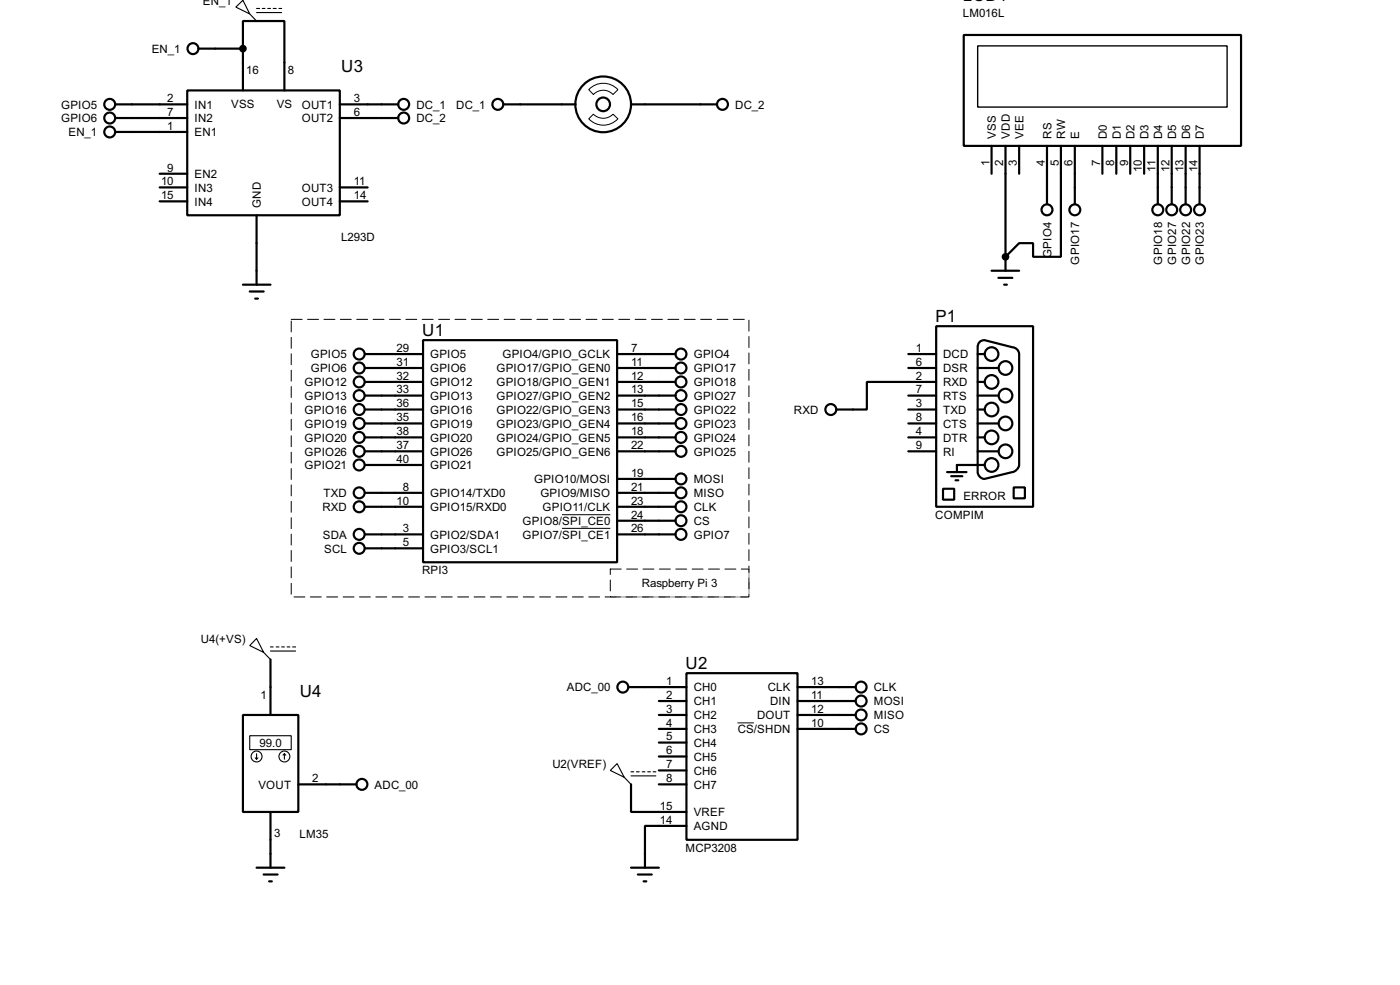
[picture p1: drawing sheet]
<svg xmlns="http://www.w3.org/2000/svg" width="256mm" height="180mm" viewBox="0 0 256 180" stroke-linecap="round" stroke-linejoin="round" font-family="sans-serif">
<g fill="none" stroke="#000" stroke-width=".4">
<path d="M21.1 19.1h13.2M34.3 16.6h28v22.8h-28zM36.4 8.9h8.1M44.5 8.9v-5h7.6v12.7M44.5 8.9v7.7M62.3 19.1h10.7M92.3 19.1h13.2M115.6 19.1h15.8M176.6 6.4h50.8v20.3h-50.8zM21.1 21.6h13.2M21.1 24.2h13.2M29.3 34.3h5"/>
<path d="M29.3 36.9h5M29.3 31.8h5M47 39.4v12.7M62.3 21.6h10.7M62.3 34.3h5.1M62.3 36.9h5.1M181.7 26.7v5.1M184.2 26.7v22.9M186.7 26.7v5.1M191.8 26.7v10.7M194.4 26.7v20.3h-5.1v-2.5h-2.6l-2.5 2.5M196.9 26.7v10.7"/>
<path d="M202 26.7v5.1M204.5 26.7v5.1M207.1 26.7v5.1M209.6 26.7v5.1M212.1 26.7v10.7M214.7 26.7v10.7M217.2 26.7v10.7M219.8 26.7v10.7M44.5 52.1h5.1M45.8 53.4h2.5M46.8 54.7h.5M171.5 59.7h17.8v33.1h-17.8z"/>
<path d="M181.7 49.6h5M182.9 50.9h2.6M184 52.1h.5M66.9 64.8h10.6M66.9 67.4h10.6M66.9 69.9h10.6M66.9 72.4h10.6M66.9 75h10.6M66.9 77.5h10.6M77.5 62.3h35.6v40.6h-35.6zM113.1 64.8h10.7M113.1 67.4h10.7"/>
<path d="M113.1 69.9h10.7M113.1 72.4h10.7M113.1 75h10.7M113.1 77.5h10.7M166.4 64.8h5.1M166.4 67.4h5.1M166.4 72.4h5.1M166.4 75h5.1M166.4 77.5h5.1M171.5 69.9h-12.7v5.1h-5.6M179.1 64.8h1.3M179.1 67.4h3.8"/>
<path d="M179.1 69.9h1.3M179.1 72.4h3.8M179.1 75h1.3M179.1 77.5h3.8M179.6 62.5l.8-.2 5.1 1.3a1.35 1.35 0 0 1 1.2 1.2v20.3a1.59 1.59 0 0 1-1.2 1.3l-5.1 1.3a1.33 1.33 0 0 1-1.3-1.3v-22.8l.1-.5zM66.9 80.1h10.6M66.9 82.6h10.6M66.9 85.1h10.6M66.9 97.8h10.6M66.9 90.2h10.6M66.9 92.8h10.6M113.1 80.1h10.7"/>
<path d="M113.1 82.6h10.7M113.1 97.8h10.7M113.1 90.2h10.7M113.1 92.8h10.7M113.1 87.7h10.7M113.1 95.3h10.7M166.4 80.1h5.1M166.4 82.6h5.1M172.8 89.5h2v2h-2zM173.5 86.4h3.6M174.3 87.2h2M175.1 87.9h.5"/>
<path d="M179.1 80.1h1.3M179.1 82.6h3.8M180.4 85.1h-5.1v1.3M185.7 89.2h2.1v2h-2.1zM66.9 100.4h10.6M44.5 130.9h10.2v17.7h-10.2zM49.6 120.7v10.2M115.1 125.8h10.7M120.7 133.4h5.1M120.7 128.3h5.1M120.7 130.9h5.1M120.7 135.9h5.1"/>
<path d="M120.7 138.5h5.1M125.8 123.2h20.3v30.5h-20.3zM146.1 133.4h10.7M146.1 128.3h10.7M146.1 130.9h10.7M146.1 125.8h10.7M47 158.8h5.1M49.6 148.6v10.2M54.7 143.6h10.6M115.6 143.6v5h10.2M115.6 158.8h5.1M120.7 143.6h5.1"/>
<path d="M120.7 141h5.1M125.8 151.2h-7.6v7.6M48.3 160.1h2.6M49.3 161.3h.5M116.9 160.1h2.5M117.9 161.3h.5"/>
<circle cx="20.1" cy="19.1" r="1"/>
<circle cx="35.3" cy="8.9" r="1"/>
<circle cx="73.9" cy="19.1" r="1"/>
<circle cx="91.2" cy="19.1" r="1"/>
<circle cx="110.5" cy="19.1" r="5.1"/>
<circle cx="110.5" cy="19.1" r="1.25"/>
<circle cx="132.3" cy="19.1" r="1"/>
<circle cx="20.1" cy="24.2" r="1"/>
<circle cx="20.1" cy="21.6" r="1"/>
<circle cx="73.9" cy="21.6" r="1"/>
<circle cx="191.8" cy="38.4" r="1"/>
<circle cx="196.9" cy="38.4" r="1"/>
<circle cx="212.1" cy="38.4" r="1"/>
<circle cx="214.6" cy="38.4" r="1"/>
<circle cx="217.2" cy="38.4" r="1"/>
<circle cx="219.7" cy="38.4" r="1"/>
<circle cx="65.8" cy="64.8" r="1"/>
<circle cx="65.8" cy="67.4" r="1"/>
<circle cx="65.8" cy="72.4" r="1"/>
<circle cx="65.8" cy="75" r="1"/>
<circle cx="65.8" cy="69.9" r="1"/>
<circle cx="65.8" cy="77.5" r="1"/>
<circle cx="124.7" cy="64.8" r="1"/>
<circle cx="124.7" cy="69.9" r="1"/>
<circle cx="124.7" cy="67.4" r="1"/>
<circle cx="124.7" cy="75" r="1"/>
<circle cx="124.7" cy="72.4" r="1"/>
<circle cx="124.7" cy="77.5" r="1"/>
<circle cx="152.2" cy="75" r="1"/>
<circle cx="181.6" cy="69.9" r="1.25"/>
<circle cx="181.6" cy="64.8" r="1.25"/>
<circle cx="181.6" cy="75" r="1.25"/>
<circle cx="184.2" cy="72.4" r="1.25"/>
<circle cx="184.2" cy="77.5" r="1.25"/>
<circle cx="184.2" cy="67.4" r="1.25"/>
<circle cx="65.8" cy="82.6" r="1"/>
<circle cx="65.8" cy="92.8" r="1"/>
<circle cx="65.8" cy="97.8" r="1"/>
<circle cx="65.8" cy="85.1" r="1"/>
<circle cx="65.8" cy="90.2" r="1"/>
<circle cx="65.8" cy="80.1" r="1"/>
<circle cx="124.7" cy="80.1" r="1"/>
<circle cx="124.7" cy="82.6" r="1"/>
<circle cx="124.7" cy="87.7" r="1"/>
<circle cx="124.7" cy="95.3" r="1"/>
<circle cx="124.7" cy="97.8" r="1"/>
<circle cx="124.7" cy="92.8" r="1"/>
<circle cx="124.7" cy="90.2" r="1"/>
<circle cx="181.6" cy="80.1" r="1.25"/>
<circle cx="181.6" cy="85.1" r="1.25"/>
<circle cx="184.2" cy="82.6" r="1.25"/>
<circle cx="65.8" cy="100.4" r="1"/>
<circle cx="114.1" cy="125.8" r="1"/>
<circle cx="157.7" cy="128.3" r="1"/>
<circle cx="157.7" cy="125.8" r="1"/>
<circle cx="157.7" cy="130.9" r="1"/>
<circle cx="157.7" cy="133.4" r="1"/>
<circle cx="66.3" cy="143.6" r="1"/>
</g>
<circle cx="184.2" cy="47" r=".2" fill="#000"/>
<path d="M107.9 16.4a3.7 3.7 0 0 1 5.3 0l-.9 .9a2.45 2.45 0 0 0-3.6 0zM107.9 21.8l.8-.9a2.54 2.54 0 0 0 3.6 0l.9 .9a3.7 3.7 0 0 1-5.3 0zM103 94.2h8.8M103 96.7h8.8M135.1 132.3h3" fill="none" stroke="#000" stroke-width=".18"/>
<path d="M53.4 58.5h83.8v50.8h-83.8zM111.8 104.2h25.4v5.1h-25.4z" fill="none" stroke="#fff" stroke-width=".18"/>
<path d="M53.4 58.5h83.8v50.8h-83.8zM111.8 104.2h25.4v5.1h-25.4z" fill="none" stroke="#000" stroke-width=".18" stroke-dasharray="2 1"/>
<path d="M179.1 8.4h45.7v11.2h-45.7z" fill="none" stroke="#000" stroke-width=".25"/>
<g fill="#000" stroke="#000" stroke-width=".4">
<circle cx="44.5" cy="8.9" r=".5"/>
<circle cx="184.2" cy="47" r=".5"/>
</g>
<g fill="none" stroke="#000" stroke-width=".2">
<path d="M43.2 1.3l1.3-1.2 1.3 2.5zM45.8 2.6l1.2 1.3M47 1.6h.6M47 2.3h4.6M48.1 1.6h.5M49.1 1.6h.5M50.1 1.6h.5M51.1 1.6h.5M47 116.9l1.3 2.5-2.5-1.2zM48.3 119.4l1.3 1.3M49.6 118.4h.5M49.6 119.2h4.6"/>
<path d="M50.6 118.4h.5M51.6 118.4h.5M52.6 118.4h.5M53.6 118.4h.6M45.8 134.7h7.6v2.5h-7.6zM46.8 138.7l.2 .3M47 138v1M47.3 138.7l-.3 .3M52.1 138l-.2 .2M52.1 138l.3 .2M52.1 138v1M111.8 141l1.3-1.2 1.3 2.5z"/>
<path d="M114.4 142.3l1.2 1.3M115.6 141.3h.5M115.6 142h4.6M116.6 141.3h.5M117.7 141.3h.5M118.7 141.3h.5M119.7 141.3h.5"/>
<circle cx="47" cy="138.5" r="1"/>
<circle cx="52.1" cy="138.5" r="1"/>
</g>
<g font-size="3.5">
<text x="176.4" y=".2">LCD1</text>
<text x="62.5" y="13.2">U3</text>
<text x="171.4" y="58.9">P1</text>
<text x="77.4" y="61.4">U1</text>
<text x="125.6" y="122.4">U2</text>
<text x="54.9" y="127.5">U4</text>
</g>
<g font-size="2.4">
<text x="37.2" y=".9">EN_1</text>
<text x="176.4" y="3.1">LM016L</text>
<text x="27.8" y="9.7">EN_1</text>
<text x="45.1" y="13.6">16</text>
<text x="52.8" y="13.6">8</text>
<text x="11.2" y="22.4">GPIO6</text>
<text x="11.2" y="19.9">GPIO5</text>
<text x="30.7" y="18.7">2</text>
<text x="30.7" y="21.2">7</text>
<text x="30.7" y="23.8">1</text>
<text x="35.6" y="19.9">IN1</text>
<text x="35.6" y="22.4">IN2</text>
<text x="42.3" y="19.8">VSS</text>
<text x="50.7" y="19.8">VS</text>
<text x="55.3" y="19.9">OUT1</text>
<text x="55.3" y="22.4">OUT2</text>
<text x="64.8" y="18.7">3</text>
<text x="64.8" y="21.2">6</text>
<text x="76.3" y="22.4">DC_2</text>
<text x="76.3" y="19.9">DC_1</text>
<text x="83.6" y="19.9">DC_1</text>
<text x="134.7" y="19.9">DC_2</text>
<text x="12.5" y="25">EN_1</text>
<text x="35.6" y="25">EN1</text>
<text x="182.5" y="25.4" transform="rotate(-90 182.5 25.4)">VSS</text>
<text x="185" y="25.4" transform="rotate(-90 185 25.4)">VDD</text>
<text x="187.5" y="25.4" transform="rotate(-90 187.5 25.4)">VEE</text>
<text x="192.6" y="25.4" transform="rotate(-90 192.6 25.4)">RS</text>
<text x="195.2" y="25.4" transform="rotate(-90 195.2 25.4)">RW</text>
<text x="197.7" y="25.4" transform="rotate(-90 197.7 25.4)">E</text>
<text x="202.8" y="25.4" transform="rotate(-90 202.8 25.4)">D0</text>
<text x="205.3" y="25.4" transform="rotate(-90 205.3 25.4)">D1</text>
<text x="207.8" y="25.4" transform="rotate(-90 207.8 25.4)">D2</text>
<text x="210.4" y="25.4" transform="rotate(-90 210.4 25.4)">D3</text>
<text x="212.9" y="25.4" transform="rotate(-90 212.9 25.4)">D4</text>
<text x="215.5" y="25.4" transform="rotate(-90 215.5 25.4)">D5</text>
<text x="218" y="25.4" transform="rotate(-90 218 25.4)">D6</text>
<text x="220.5" y="25.4" transform="rotate(-90 220.5 25.4)">D7</text>
<text x="29.5" y="33.9">10</text>
<text x="30.7" y="31.4">9</text>
<text x="35.6" y="35.1">IN3</text>
<text x="35.6" y="32.6">EN2</text>
<text x="55.3" y="35.1">OUT3</text>
<text x="64.8" y="33.9">11</text>
<text x="181.3" y="30.4" transform="rotate(-90 181.3 30.4)">1</text>
<text x="183.8" y="30.4" transform="rotate(-90 183.8 30.4)">2</text>
<text x="186.3" y="30.4" transform="rotate(-90 186.3 30.4)">3</text>
<text x="191.4" y="30.4" transform="rotate(-90 191.4 30.4)">4</text>
<text x="194" y="30.4" transform="rotate(-90 194 30.4)">5</text>
<text x="196.5" y="30.4" transform="rotate(-90 196.5 30.4)">6</text>
<text x="201.6" y="30.4" transform="rotate(-90 201.6 30.4)">7</text>
<text x="204.1" y="30.4" transform="rotate(-90 204.1 30.4)">8</text>
<text x="206.7" y="30.4" transform="rotate(-90 206.7 30.4)">9</text>
<text x="209.2" y="31.6" transform="rotate(-90 209.2 31.6)">10</text>
<text x="211.7" y="31.4" transform="rotate(-90 211.7 31.4)">11</text>
<text x="214.3" y="31.5" transform="rotate(-90 214.3 31.5)">12</text>
<text x="216.8" y="31.6" transform="rotate(-90 216.8 31.6)">13</text>
<text x="219.4" y="31.6" transform="rotate(-90 219.4 31.6)">14</text>
<text x="29.5" y="36.5">15</text>
<text x="35.6" y="37.7">IN4</text>
<text x="47.8" y="38.1" transform="rotate(-90 47.8 38.1)">GND</text>
<text x="55.3" y="37.7">OUT4</text>
<text x="64.8" y="36.5">14</text>
<text x="62.5" y="44.1">L293D</text>
<text x="192.6" y="47.3" transform="rotate(-90 192.6 47.3)">GPIO4</text>
<text x="197.7" y="48.4" transform="rotate(-90 197.7 48.4)">GPIO17</text>
<text x="212.9" y="48.4" transform="rotate(-90 212.9 48.4)">GPIO18</text>
<text x="215.5" y="48.4" transform="rotate(-90 215.5 48.4)">GPIO27</text>
<text x="218" y="48.4" transform="rotate(-90 218 48.4)">GPIO22</text>
<text x="220.6" y="48.4" transform="rotate(-90 220.6 48.4)">GPIO23</text>
<text x="56.9" y="65.6">GPIO5</text>
<text x="72.7" y="64.4">29</text>
<text x="78.8" y="65.6">GPIO5</text>
<text x="92" y="65.6">GPIO4/GPIO_GCLK</text>
<text x="115.6" y="64.4">7</text>
<text x="127.1" y="65.6">GPIO4</text>
<text x="167.8" y="64.4">1</text>
<text x="172.8" y="65.6">DCD</text>
<text x="55.8" y="70.7">GPIO12</text>
<text x="56.9" y="68.1">GPIO6</text>
<text x="72.7" y="67">31</text>
<text x="72.7" y="72">33</text>
<text x="72.7" y="69.5">32</text>
<text x="78.8" y="68.1">GPIO6</text>
<text x="78.8" y="70.7">GPIO12</text>
<text x="90.9" y="68.1">GPIO17/GPIO_GEN0</text>
<text x="90.9" y="70.7">GPIO18/GPIO_GEN1</text>
<text x="115.6" y="67">11</text>
<text x="115.6" y="72">13</text>
<text x="115.6" y="69.5">12</text>
<text x="127.1" y="68.1">GPIO17</text>
<text x="127.1" y="70.7">GPIO18</text>
<text x="167.8" y="69.5">2</text>
<text x="167.8" y="72">7</text>
<text x="167.8" y="67">6</text>
<text x="172.8" y="70.7">RXD</text>
<text x="172.8" y="68.1">DSR</text>
<text x="55.8" y="73.2">GPIO13</text>
<text x="55.8" y="75.8">GPIO16</text>
<text x="72.7" y="77.1">35</text>
<text x="72.7" y="74.6">36</text>
<text x="78.8" y="73.2">GPIO13</text>
<text x="78.8" y="75.8">GPIO16</text>
<text x="90.9" y="73.2">GPIO27/GPIO_GEN2</text>
<text x="90.9" y="75.8">GPIO22/GPIO_GEN3</text>
<text x="115.6" y="74.6">15</text>
<text x="115.6" y="77.1">16</text>
<text x="127.1" y="73.2">GPIO27</text>
<text x="127.1" y="75.8">GPIO22</text>
<text x="145.4" y="75.8">RXD</text>
<text x="167.8" y="74.6">3</text>
<text x="167.8" y="77.1">8</text>
<text x="172.8" y="75.8">TXD</text>
<text x="172.8" y="73.2">RTS</text>
<text x="55.8" y="78.3">GPIO19</text>
<text x="55.8" y="80.8">GPIO20</text>
<text x="55.8" y="83.4">GPIO26</text>
<text x="72.7" y="82.2">37</text>
<text x="72.7" y="79.7">38</text>
<text x="78.8" y="78.3">GPIO19</text>
<text x="78.8" y="83.4">GPIO26</text>
<text x="78.8" y="80.8">GPIO20</text>
<text x="90.9" y="78.3">GPIO23/GPIO_GEN4</text>
<text x="90.9" y="80.8">GPIO24/GPIO_GEN5</text>
<text x="90.9" y="83.4">GPIO25/GPIO_GEN6</text>
<text x="115.6" y="79.7">18</text>
<text x="115.6" y="82.2">22</text>
<text x="127.1" y="78.3">GPIO23</text>
<text x="127.1" y="80.8">GPIO24</text>
<text x="127.1" y="83.4">GPIO25</text>
<text x="167.8" y="79.7">4</text>
<text x="167.8" y="82.2">9</text>
<text x="172.8" y="78.3">CTS</text>
<text x="172.8" y="80.8">DTR</text>
<text x="172.8" y="83.4">RI</text>
<text x="55.8" y="85.9">GPIO21</text>
<text x="72.7" y="84.7">40</text>
<text x="73.8" y="89.8">8</text>
<text x="78.8" y="85.9">GPIO21</text>
<text x="97.8" y="88.5">GPIO10/MOSI</text>
<text x="115.6" y="87.3">19</text>
<text x="115.6" y="89.8">21</text>
<text x="127.1" y="88.5">MOSI</text>
<text x="59.1" y="93.6">RXD</text>
<text x="59.3" y="91">TXD</text>
<text x="72.7" y="92.4">10</text>
<text x="78.8" y="93.6">GPIO15/RXD0</text>
<text x="78.8" y="91">GPIO14/TXD0</text>
<text x="99" y="91">GPIO9/MISO</text>
<text x="99.4" y="93.6">GPIO11/CLK</text>
<text x="115.6" y="92.4">23</text>
<text x="115.6" y="94.9">24</text>
<text x="127.1" y="93.6">CLK</text>
<text x="127.1" y="91">MISO</text>
<text x="171.3" y="95">COMPIM</text>
<text x="176.5" y="91.5">ERROR</text>
<text x="59.1" y="98.6">SDA</text>
<text x="59.4" y="101.2">SCL</text>
<text x="73.8" y="97.4">3</text>
<text x="73.8" y="100">5</text>
<text x="78.8" y="98.6">GPIO2/SDA1</text>
<text x="78.8" y="101.2">GPIO3/SCL1</text>
<text x="95.7" y="96.1">GPIO8/SPI_CE0</text>
<text x="95.7" y="98.6">GPIO7/SPI_CE1</text>
<text x="115.6" y="97.4">26</text>
<text x="127.1" y="98.6">GPIO7</text>
<text x="127.1" y="96.1">CS</text>
<text x="77.3" y="105.1">RPI3</text>
<text x="117.6" y="107.5">Raspberry Pi 3</text>
<text x="36.8" y="117.7">U4(+VS)</text>
<text x="122.1" y="125.4">1</text>
<text x="148.6" y="125.4">13</text>
<text x="47.8" y="127.9">1</text>
<text x="103.8" y="126.6">ADC_00</text>
<text x="122.1" y="127.9">2</text>
<text x="122.1" y="130.5">3</text>
<text x="127.1" y="126.6">CH0</text>
<text x="127.1" y="129.1">CH1</text>
<text x="127.1" y="131.7">CH2</text>
<text x="138.7" y="131.7">DOUT</text>
<text x="140.6" y="126.6">CLK</text>
<text x="141.1" y="129.1">DIN</text>
<text x="148.6" y="127.9">11</text>
<text x="148.6" y="130.5">12</text>
<text x="160.1" y="129.1">MOSI</text>
<text x="160.1" y="131.7">MISO</text>
<text x="160.1" y="126.6">CLK</text>
<text x="47.6" y="136.7">99.0</text>
<text x="122.1" y="133">4</text>
<text x="122.1" y="135.5">5</text>
<text x="127.1" y="134.2">CH3</text>
<text x="127.1" y="136.7">CH4</text>
<text x="135.1" y="134.2">CS/SHDN</text>
<text x="148.6" y="133">10</text>
<text x="160.1" y="134.2">CS</text>
<text x="57.2" y="143.2">2</text>
<text x="101.2" y="140.6">U2(VREF)</text>
<text x="122.1" y="138.1">6</text>
<text x="122.1" y="140.6">7</text>
<text x="122.1" y="143.2">8</text>
<text x="127.1" y="139.3">CH5</text>
<text x="127.1" y="141.8">CH6</text>
<text x="47.3" y="144.4">VOUT</text>
<text x="68.6" y="144.4">ADC_00</text>
<text x="120.9" y="148.2">15</text>
<text x="127.1" y="144.4">CH7</text>
<text x="127.1" y="149.4">VREF</text>
<text x="50.2" y="153.2">3</text>
<text x="54.9" y="153.4">LM35</text>
<text x="120.9" y="150.8">14</text>
<text x="125.6" y="155.9">MCP3208</text>
<text x="127.1" y="152">AGND</text>
</g>
</svg>
